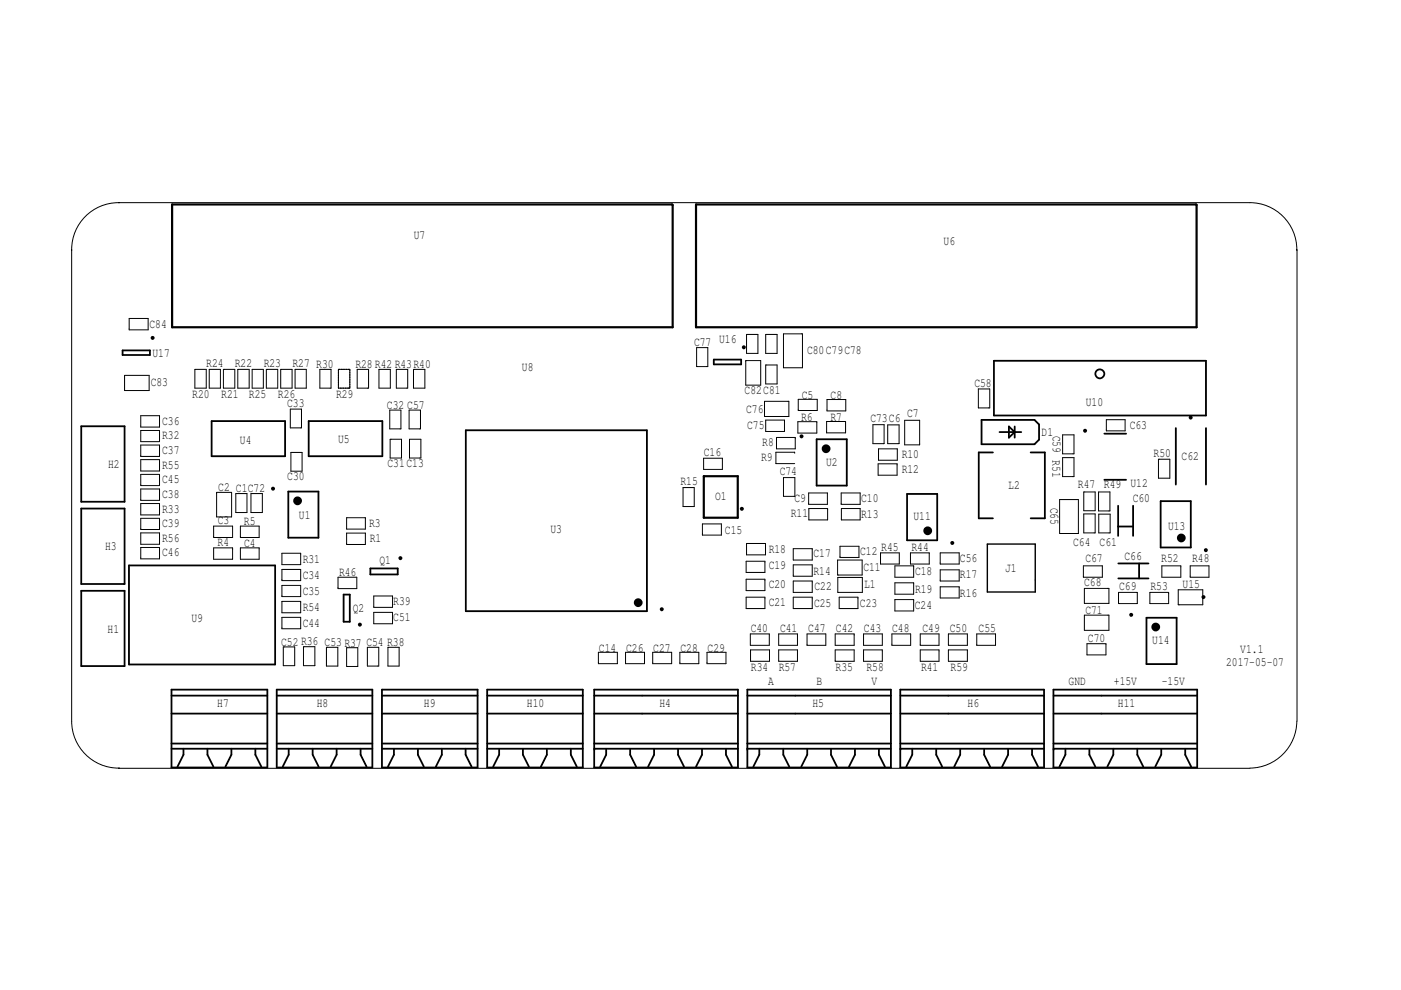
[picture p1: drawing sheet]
<svg xmlns="http://www.w3.org/2000/svg" width="297mm" height="210mm" viewBox="0 0 297 210" stroke-linecap="round" stroke-linejoin="round" font-family="sans-serif">
<g fill="none" stroke="#000" stroke-width=".21">
<path d="M275 53a10 10 0 0 0-10-10h-239.7a9.9 9.9 0 0 0-10.1 10v99.9a10 10 0 0 0 10.1 10h-.1M275 53v99.9M26.4 79.6h5.2v3.2h-5.2zM27.4 67.5h4v2.4h-4zM41.3 78.3h2.4v4h-2.4zM44.4 78.3h2.3v4h-2.3zM47.4 78.3h2.4v4h-2.4zM50.4 78.3h2.4v4h-2.4zM53.5 78.3h2.3v4h-2.3zM56.5 78.3h2.4v4h-2.4zM59.5 78.3h2.4v4h-2.4zM62.6 78.3h2.3v4h-2.3z"/>
<path d="M67.8 78.3h2.4v4h-2.4zM71.8 78.3h2.4v4h-2.4zM75.7 78.3h2.4v4h-2.4zM80.3 78.3h2.5v4h-2.5zM84 78.3h2.4v4h-2.4zM87.7 78.3h2.4v4h-2.4zM147.7 73.7h2.4v4h-2.4zM158.1 76.5h3.2v5.2h-3.2zM158.3 70.9h2.4v4h-2.4zM162.3 70.9h2.5v4h-2.5zM162.3 77.4h2.5v4h-2.5zM166.1 70.8h4v7.2h-4z"/>
<path d="M29.8 88.1h4v2.5h-4zM29.8 91.3h4v2.3h-4zM29.8 94.4h4v2.4h-4zM29.8 97.5h4v2.4h-4zM61.5 86.7h2.4v4h-2.4zM61.7 95.9h2.3v4h-2.3zM82.6 87h2.4v3.9h-2.4zM82.7 93.1h2.4v4h-2.4zM86.7 87h2.5v3.9h-2.5zM86.8 93.1h2.4v4h-2.4zM149.2 97.2h4v2.3h-4zM162.1 85.1h5.2v3.2h-5.2z"/>
<path d="M162.3 89.1h4v2.4h-4zM164.6 92.8h4v2.4h-4zM168.5 96.1v-.2h-4v2.4h4M169.2 89.4h4v2.4h-4zM169.2 84.7h4.1v2.3h-4.1zM175.3 89.4h4v2.4h-4zM175.3 84.7h4v2.4h-4zM185.1 90h2.3v4.1h-2.3zM186.2 98.3h4v2.5h-4zM186.3 95.2h3.9v2.4h-3.9zM188.2 90.1h2.4v4h-2.4zM191.8 89.1h3.2v5.2h-3.2z"/>
<path d="M207.4 82.5h2.4v4h-2.4zM225.3 92.2h2.4v4h-2.4zM225.3 97h2.4v4h-2.4zM234.6 89h3.9v2.4h-3.9zM245.6 97.4h2.4v4h-2.4zM29.8 113h4v2.4h-4zM29.8 100.6h4v2.4h-4zM29.8 103.7h4v2.4h-4zM29.8 106.8h4v2.4h-4zM29.8 109.9h4v2.4h-4zM29.8 116.1h4v2.4h-4zM45.3 111.5h4v2.5h-4z"/>
<path d="M45.3 116.2h4v2.4h-4zM45.9 104.4h3.2v5.2h-3.2zM50 104.6h2.4v4.1h-2.4zM51 116.2h3.9v2.4h-3.9zM51 111.5h3.9v2.5h-3.9zM53.2 104.6h2.4v4.1h-2.4zM59.8 117.3h4v2.4h-4zM73.5 113h4v2.4h-4zM73.5 109.8h4v2.4h-4zM144.8 103.4h2.4v4h-2.4zM148.9 111.1h4v2.4h-4zM158.2 119h4v2.4h-4z"/>
<path d="M158.3 115.2h4v2.4h-4zM166.1 101.3h2.4v3.9h-2.4zM168.2 116.3h4v2.4h-4zM168.2 119.8h4v2.4h-4zM171.4 104.5h4v2.4h-4zM171.5 107.8h4v2.4h-4zM177.6 118.7h5.2v3.2h-5.2zM178.1 115.8h4v2.4h-4zM178.3 104.5h4.1v2.4h-4.1zM178.4 107.8h4v2.4h-4zM186.7 117.2h4v2.4h-4zM189.7 120h4v2.4h-4z"/>
<path d="M193 117.2h4v2.4h-4zM199.3 117.2h4.1v2.4h-4.1zM224.7 105.9h3.9v7.2h-3.9zM229.7 120h4v2.4h-4zM229.8 109h2.4v4h-2.4zM229.8 104.3h2.4v4h-2.4zM232.9 104.3h2.4v4h-2.4zM233 109h2.4v4h-2.4zM246.3 120h4.1v2.4h-4.1zM252.3 120h4v2.4h-4zM59.8 120.7h4v2.4h-4zM59.8 124.1h4v2.4h-4z"/>
<path d="M59.8 127.5h4v2.4h-4zM59.8 130.9h4v2.4h-4zM60.1 137.2h2.4v3.9h-2.4zM64.3 137.1h2.5v4h-2.5zM69.2 137.2h2.4v4h-2.4zM71.7 122.4h3.9v2.4h-3.9zM73.5 137.3h2.4v4h-2.4zM77.9 137.2h2.4v4h-2.4zM79.2 129.8h4v2.4h-4zM79.2 126.4h4v2.4h-4zM82.3 137.2h2.3v4h-2.3zM126.9 138.3h4v2.4h-4z"/>
<path d="M132.6 138.3h4v2.4h-4zM138.4 138.3h4v2.4h-4zM144.1 138.3h4.1v2.4h-4.1zM149.9 138.3h4v2.4h-4zM158.2 126.6h4v2.4h-4zM158.2 122.8h4v2.4h-4zM159.1 134.4h4v2.4h-4zM159.1 137.8h4v2.4h-4zM165.1 134.4h4v2.4h-4zM165.1 137.8h4v2.4h-4zM168.2 126.6h4v2.4h-4zM168.2 123.2h4v2.4h-4z"/>
<path d="M171.1 134.4h4v2.4h-4zM177.1 134.4h4v2.4h-4zM177.1 137.8h4v2.4h-4zM177.6 122.4h5.2v3.2h-5.2zM177.9 126.6h4v2.4h-4zM183.1 134.4h4v2.4h-4zM183.1 137.8h4v2.4h-4zM189.1 134.4h4v2.4h-4zM189.7 123.6h4v2.4h-4zM189.7 127.1h4v2.4h-4zM195.1 134.4h4v2.4h-4zM195.1 137.8h4v2.4h-4z"/>
<path d="M199.3 120.8h4.1v2.4h-4.1zM199.3 124.4h4.1v2.4h-4.1zM201.1 134.4h4v2.4h-4zM201.1 137.8h4v2.4h-4zM207.1 134.4h4v2.4h-4zM229.9 124.8h5.2v3.1h-5.2zM229.9 130.4h5.2v3.2h-5.2zM230.5 136.5h4v2.4h-4zM237.1 125.6h4v2.4h-4zM243.8 125.6h4v2.4h-4zM249.8 125.1h5.2v3.1h-5.2zM275 152.9a10 10 0 0 1-10 10"/>
<path d="M25.2 162.9h239.8"/>
</g>
<g fill="none" stroke="#000" stroke-width=".38">
<path d="M26 74.3h5.8v1h-5.8zM151.3 76.2h5.8v1.1h-5.8zM210.7 76.5h45v11.6h-45zM17.2 90.4h9.2v16h-9.2zM44.9 89.3h15.5v7.4h-15.5zM65.4 89.3h15.7v7.4h-15.7zM98.8 91.2h38.4v38.4h-38.4zM173.1 93.1h6.4v9.9h-6.4zM208.1 89h11.2l1 1v3.2l-1 1h-11.2zM210.5 95.9h-3v14h3M211.9 91.6h4.6M213.9 90.4l1.2 1.2-1.2 1.2z"/>
<path d="M215.1 90.4v2.4M218.5 95.9h3v14h-3M234.1 91.9h4.7M249.3 90.8v11.9M255.7 90.8v11.9M17.2 107.8h9.2v16h-9.2zM27.3 119.9h31v21h-31zM61.1 104.2h6.4v9.8h-6.4zM192.3 104.7h6.4v9.9h-6.4zM234.1 101.7h4.7M237.1 107.2v6.4M237.1 111.6h3.1"/>
<path d="M237.1 119.5h6.4M240.2 107.2v6.4M241.5 119.5v3.1M246.1 106.3h6.4v9.8h-6.4zM17.2 125.3h9.2v15.9h-9.2zM72.9 126.1h1.3v5.7h-1.3zM78.5 120.5h5.8v1.3h-5.8zM237.1 122.6h6.4M243.1 131h6.4v9.8h-6.4zM255 126.4h.3v.4h-.3zM36.4 147.5h20.3M36.4 151.3h20.3"/>
<path d="M36.4 146.2h20.3v16.5h-20.3zM36.4 158.7h20.3M36.4 157.6h20.3M38.9 158.7v1.3l-1.3 2.6M44 158.7v1.3l1.3 2.6M49.1 158.7v1.3l-1.3 2.6M54.1 158.7v1.3l1.3 2.6M58.7 147.5h20.2M58.7 151.3h20.2M58.7 146.2h20.2v16.5h-20.2zM58.7 158.7h20.2M58.7 157.6h20.2"/>
<path d="M61.2 158.7v1.3l-1.3 2.6M66.3 158.7v1.3l1.3 2.6M71.4 158.7v1.3l-1.3 2.6M76.5 158.7v1.3l1.2 2.6M81 147.5h20.3M81 151.3h20.3M81 146.2h20.3v16.5h-20.3zM81 158.7h20.3M81 157.6h20.3M83.5 158.7v1.3l-1.2 2.6M88.6 158.7v1.3l1.3 2.6M93.7 158.7v1.3l-1.3 2.6"/>
<path d="M98.7 158.7v1.3l1.3 2.6M103.3 147.5h20.3M103.3 151.3h20.3M103.3 146.2h20.3v16.5h-20.3zM103.3 158.7h20.3M103.3 157.6h20.3M105.8 158.7v1.3l-1.2 2.6M110.9 158.7v1.3l1.2 2.6M115.9 158.7v1.3l-1.2 2.6M121 158.7v1.3l1.3 2.6M126 147.5h30.5M126 146.2h30.5v16.5h-30.5z"/>
<path d="M126 151.3h30.5M126 158.7h30.5M126 157.6h30.5M128.5 158.7v1.3l-1.2 2.6M133.6 158.7v1.3l1.3 2.6M138.7 158.7v1.3l-1.3 2.6M143.8 158.7v1.3l1.2 2.6M148.8 158.7v1.3l-1.2 2.6M153.9 158.7v1.3l1.3 2.6M158.5 147.5h30.4M158.5 151.3h30.4M158.5 146.2h30.4v16.5h-30.4z"/>
<path d="M158.5 158.7h30.4M158.5 157.6h30.4M161 158.7v1.3l-1.3 2.6M166.1 158.7v1.3l1.2 2.6M171.2 158.7v1.3l-1.3 2.6M176.2 158.7v1.3l1.3 2.6M181.3 158.7v1.3l-1.3 2.6M186.3 158.7v1.3l1.3 2.6M190.9 146.2h30.5v16.5h-30.5zM190.9 147.5h30.5M190.9 151.3h30.5M190.9 158.7h30.5"/>
<path d="M190.9 157.6h30.5M193.4 158.7v1.3l-1.3 2.6M198.5 158.7v1.3l1.3 2.6M203.6 158.7v1.3l-1.3 2.6M208.7 158.7v1.3l1.2 2.6M213.7 158.7v1.3l-1.2 2.6M218.8 158.7v1.3l1.3 2.6M223.3 146.2h30.5v16.5h-30.5zM223.4 147.5h30.4M223.4 151.3h30.4M223.4 158.7h30.4M223.4 157.6h30.4"/>
<path d="M225.9 158.7v1.3l-1.3 2.6M231 158.7v1.3l1.2 2.6M236 158.7v1.3l-1.2 2.6M241.1 158.7v1.3l1.3 2.6M246.2 158.7v1.3l-1.3 2.6M251.3 158.7v1.3l1.3 2.6"/>
<circle cx="233.2" cy="79.3" r=".95"/>
</g>
<g fill="none" stroke="#000" stroke-width=".47">
<path d="M36.5 43.3h106l.1 .2v25.9h-106.1zM147.6 43.3h106l.1 .1v26h-106.1zM32.2 71.5h.3v.3h-.3zM157.6 73.5h.2v.3h-.2zM169.8 92.4h.3v.2h-.3zM229.9 91.2h.3v.3h-.3zM252.3 88.4h.3v.3h-.3zM57.7 103.5h.3v.2h-.3zM84.8 118.2h.2v.3h-.2zM149.2 101h7.2v8.8h-7.2zM157.1 107.7h.3v.3h-.3zM201.8 115h.2v.2h-.2z"/>
<path d="M255.5 116.5h.3v.3h-.3zM76.2 132.3h.2v.3h-.2zM140.2 129h.2v.3h-.2zM239.7 130.2h.3v.3h-.3z"/>
</g>
<g fill="none" stroke="#000" stroke-width=".97">
<circle cx="175.1" cy="95.1" r=".45"/>
<circle cx="63.1" cy="106.2" r=".45"/>
<circle cx="196.7" cy="112.5" r=".45"/>
<circle cx="250.5" cy="114.1" r=".45"/>
<circle cx="135.3" cy="127.8" r=".45"/>
<circle cx="245" cy="132.9" r=".45"/>
</g>
<g fill="#000">
<circle cx="126" cy="158.7" r=".19"/>
<circle cx="158.5" cy="158.7" r=".19"/>
<circle cx="190.9" cy="158.7" r=".19"/>
<circle cx="223.4" cy="158.7" r=".19"/>
</g>
<path d="M209.3 115.4h10.2v10.1h-10.2z" fill="none" stroke="#000" stroke-width=".3"/>
<path d="M71.8 78.3h2.4M74.2 78.3v4M71.8 82.3v-4M74 82.3h-2.2M74.2 82.3h-.2" fill="none" stroke="#000" stroke-width=".21" stroke-dasharray=".3 .2" stroke-linecap="butt"/>
<g font-size="2.7">
<text x="87.7" y="50.7">U7</text>
<text x="200.1" y="51.9">U6</text>
<text x="31.7" y="69.6">C84</text>
<text x="32.3" y="75.6">U17</text>
<text x="43.7" y="77.9">R24</text>
<text x="49.8" y="77.9">R22</text>
<text x="55.9" y="77.9">R23</text>
<text x="62" y="77.9">R27 R30</text>
<text x="75.3" y="77.9">R28 R42 R43R40</text>
<text x="147.1" y="73.3">C77 U16</text>
<text x="171.1" y="75.1">C80C79C78</text>
<text x="32" y="81.9">C83</text>
<text x="110.7" y="78.7">U8</text>
<text x="157.9" y="83.6">C82C81</text>
<text x="206.6" y="82">C58</text>
<text x="40.8" y="84.3">R20</text>
<text x="46.9" y="84.3">R21</text>
<text x="52.8" y="84.3">R25</text>
<text x="58.9" y="84.3">R26</text>
<text x="60.9" y="86.3">C33</text>
<text x="71.2" y="84.3">R29</text>
<text x="82" y="86.6">C32 C57</text>
<text x="158.2" y="87.5">C76</text>
<text x="169.8" y="89.2">R6</text>
<text x="170" y="84.5">C5</text>
<text x="176.1" y="89.2">R7</text>
<text x="176.1" y="84.5">C8</text>
<text x="184.5" y="89.6">C73C6</text>
<text x="192.3" y="88.4">C7</text>
<text x="230.2" y="86">U10</text>
<text x="34.4" y="90">C36</text>
<text x="34.4" y="93.2">R32</text>
<text x="50.9" y="94.1">U4</text>
<text x="71.7" y="93.9">U5</text>
<text x="158.4" y="91.1">C75</text>
<text x="161.6" y="94.7">R8</text>
<text x="220.8" y="92.4">D1</text>
<text x="223.2" y="92.4" transform="rotate(90 223.2 92.4)">C59 R51</text>
<text x="239.5" y="90.9">C63</text>
<text x="22.9" y="99.1">H2</text>
<text x="34.4" y="96.3">C37</text>
<text x="34.4" y="99.4">R55</text>
<text x="60.9" y="101.9">C30</text>
<text x="82.2" y="99.1">C31C13</text>
<text x="149.2" y="96.7">C16</text>
<text x="161.4" y="97.8">R9</text>
<text x="165.3" y="100.8">C74</text>
<text x="175.1" y="98.9">U2</text>
<text x="191.2" y="97.1">R10</text>
<text x="191.2" y="100.2">R12</text>
<text x="244.6" y="96.9">R50</text>
<text x="250.5" y="97.5">C62</text>
<text x="34.4" y="105.5">C38</text>
<text x="34.4" y="102.4">C45</text>
<text x="46.3" y="104">C2 C1C72</text>
<text x="144.3" y="102.9">R15</text>
<text x="151.6" y="106">O1</text>
<text x="168.4" y="106.4">C9</text>
<text x="182.6" y="106.5">C10</text>
<text x="213.8" y="103.7">L2</text>
<text x="222.8" y="107.6" transform="rotate(90 222.8 107.6)">C65</text>
<text x="228.6" y="103.5">R47 R49</text>
<text x="239.7" y="103.3">U12</text>
<text x="240.2" y="106.3">C60</text>
<text x="34.4" y="111.8">C39</text>
<text x="34.4" y="108.7">R33</text>
<text x="46.2" y="111.1">C3</text>
<text x="51.7" y="111.3">R5</text>
<text x="63.4" y="110">U1</text>
<text x="78.3" y="111.7">R3</text>
<text x="116.7" y="112.9">U3</text>
<text x="153.7" y="113.2">C15</text>
<text x="167.7" y="109.6">R11</text>
<text x="182.6" y="109.8">R13</text>
<text x="193.7" y="110.2">U11</text>
<text x="247.6" y="112.3">U13</text>
<text x="22.3" y="116.5">H3</text>
<text x="34.4" y="117.9">C46</text>
<text x="34.4" y="114.9">R56</text>
<text x="46.1" y="115.8">R4</text>
<text x="51.8" y="115.9">C4</text>
<text x="64.2" y="119.3">R31</text>
<text x="78.4" y="114.9">R1</text>
<text x="80.4" y="119.6">Q1</text>
<text x="163" y="117.2">R18</text>
<text x="172.5" y="118.2">C17</text>
<text x="182.4" y="117.7">C12</text>
<text x="186.9" y="116.9">R45</text>
<text x="193.2" y="116.9">R44</text>
<text x="203.5" y="119.2">C56</text>
<text x="227.5" y="115.7">C64 C61</text>
<text x="230.1" y="119.2">C67</text>
<text x="238.4" y="118.8">C66</text>
<text x="246.2" y="119.2">R52</text>
<text x="252.8" y="119.2">R48</text>
<text x="64.2" y="122.7">C34</text>
<text x="71.9" y="122.1">R46</text>
<text x="163" y="124.7">C20</text>
<text x="163" y="120.7">C19</text>
<text x="172.5" y="121.8">R14</text>
<text x="172.7" y="125.1">C22</text>
<text x="183" y="121">C11</text>
<text x="183.2" y="124.6">L1</text>
<text x="194" y="125.6">R19</text>
<text x="194" y="121.8">C18</text>
<text x="203.5" y="122.6">R17</text>
<text x="213.1" y="121.2">J1</text>
<text x="229.9" y="124.3">C68</text>
<text x="237.3" y="125">C69</text>
<text x="243.9" y="125">R53</text>
<text x="250.7" y="124.6">U15</text>
<text x="40.6" y="131.8">U9</text>
<text x="64.2" y="126.1">C35</text>
<text x="64.2" y="129.5">R54</text>
<text x="74.8" y="129.7">Q2</text>
<text x="83.4" y="131.7">C51</text>
<text x="83.4" y="128.4">R39</text>
<text x="163" y="128.6">C21</text>
<text x="172.6" y="128.7">C25</text>
<text x="182.3" y="128.7">C23</text>
<text x="194" y="129">C24</text>
<text x="203.5" y="126.5">R16</text>
<text x="230.1" y="130.1">C71</text>
<text x="22.8" y="134.1">H1</text>
<text x="59.6" y="136.9">C52 R36 C53 R37 C54 R38</text>
<text x="64.2" y="132.9">C44</text>
<text x="159.2" y="134">C40</text>
<text x="165.4" y="134">C41</text>
<text x="171.4" y="134">C47</text>
<text x="177.2" y="134">C42</text>
<text x="183.2" y="134">C43</text>
<text x="189.1" y="134">C48</text>
<text x="195.6" y="134">C49</text>
<text x="201.4" y="134">C50</text>
<text x="207.5" y="134">C55</text>
<text x="230.7" y="136.2">C70</text>
<text x="244.3" y="136.6">U14</text>
<text x="127" y="138.2">C14</text>
<text x="132.8" y="138.2">C26</text>
<text x="138.5" y="138.2">C27</text>
<text x="144.3" y="138.2">C28</text>
<text x="150" y="138.2">C29</text>
<text x="159.2" y="142.2">R34</text>
<text x="165.1" y="142.2">R57</text>
<text x="177.2" y="142.2">R35</text>
<text x="183.7" y="142.2">R58</text>
<text x="195.3" y="142.2">R41</text>
<text x="201.5" y="142.2">R59</text>
<text x="260" y="141.3">2017-05-07</text>
<text x="263" y="138.5">V1.1</text>
<text x="46.1" y="150">H7</text>
<text x="67.2" y="150">H8</text>
<text x="89.9" y="150">H9</text>
<text x="111.7" y="150">H10</text>
<text x="139.8" y="150">H4</text>
<text x="162.9" y="145.3">A</text>
<text x="172.3" y="150">H5</text>
<text x="173.1" y="145.3">B</text>
<text x="184.7" y="145.3">V</text>
<text x="205.1" y="150">H6</text>
<text x="226.6" y="145.3">GND</text>
<text x="236.2" y="145.3">+15V</text>
<text x="237" y="150">H11</text>
<text x="246.3" y="145.3">-15V</text>
</g>
</svg>
